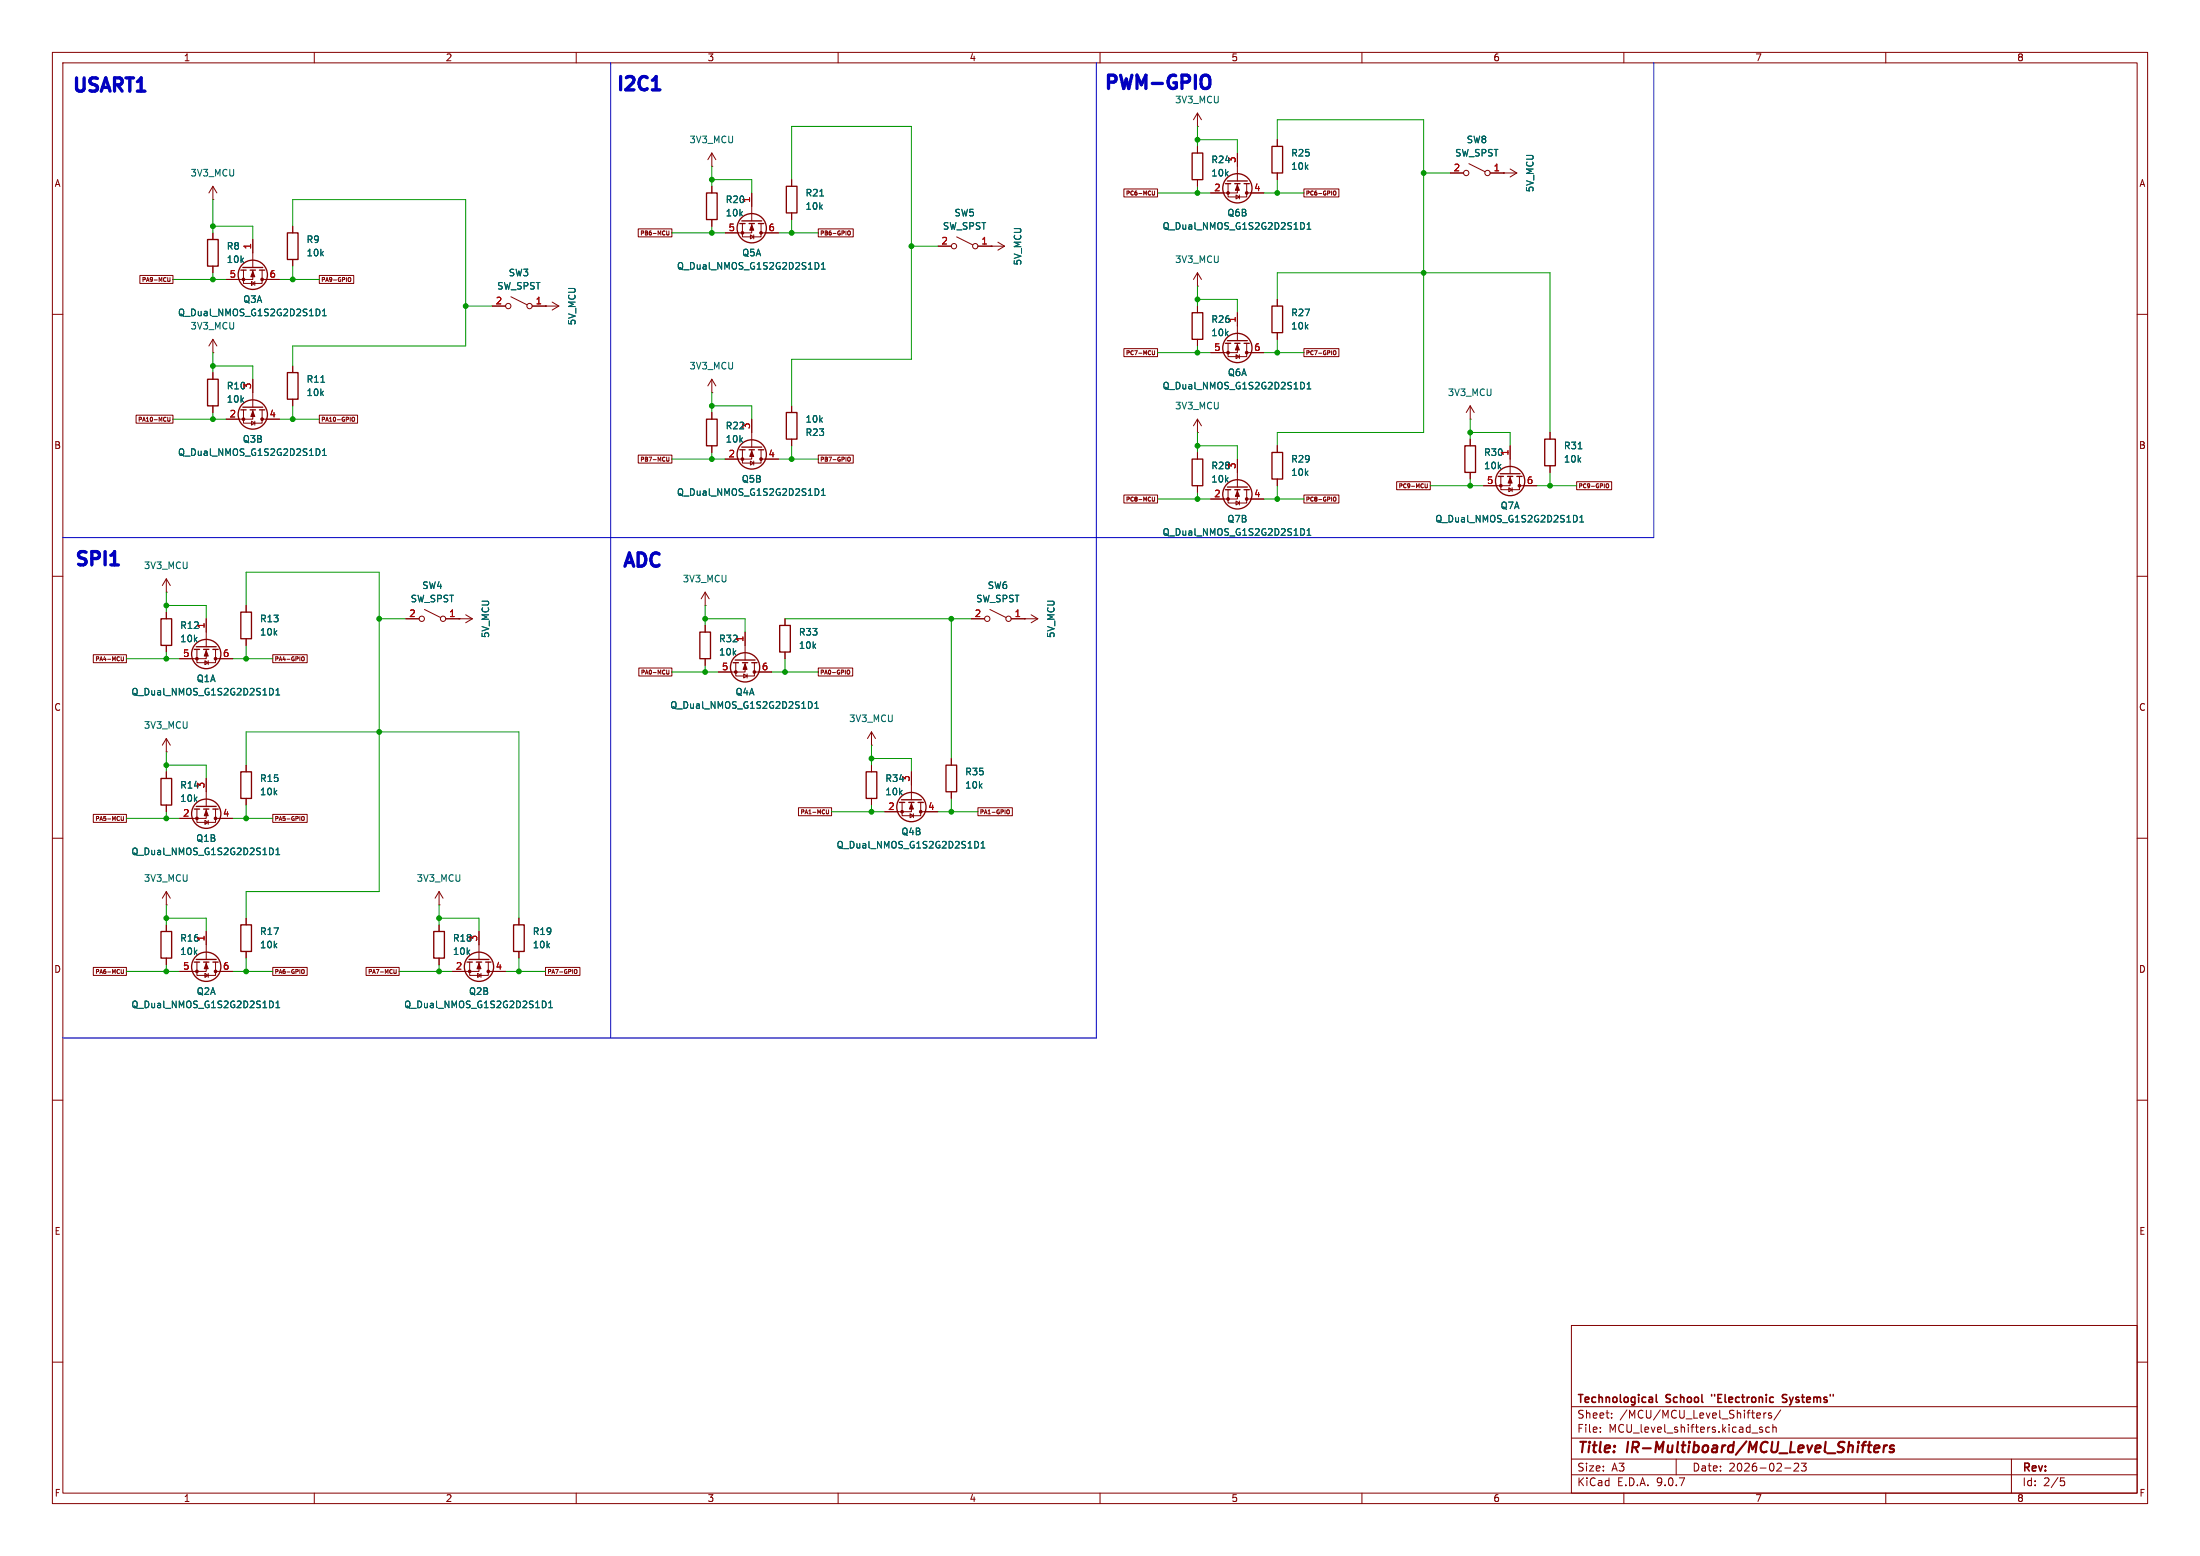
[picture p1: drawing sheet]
<svg xmlns="http://www.w3.org/2000/svg" width="420mm" height="297mm" viewBox="0 0 420 297" stroke-linecap="round" stroke-linejoin="round" font-family="sans-serif">
<g fill="none" stroke="#840000" stroke-width=".19">
<path d="M10 10h400v277h-400zM12 12h396v273h-396zM60 10v2M110 10v2M160 10v2M210 10v2M260 10v2M310 10v2M360 10v2M40.6 38.1h.1M40.6 35.6v2.5M40.6 35.6l-.7 1.2"/>
<path d="M40.6 35.6l.8 1.2M135.9 31.8h.1M135.9 29.2l-.8 1.3M135.9 29.2l.8 1.3M135.9 29.2v2.6M135.9 35.6v1.2M143.5 36.8v5.4M151.1 34.3v1.3M214.6 36.1h6.4v1.5h-6.4zM220 36.5v.6l.1 .1 .3-.1v-.6M228.6 24.1h.1M228.6 21.6v2.5"/>
<path d="M228.6 27.9v1.3M228.6 34.3v1.3M228.6 21.6l-.8 1.3M228.6 21.6l.8 1.3M234.4 35.1v2.5h3.6v-2.5M236 37.2l.6 .4-.6 .4zM236.2 35.1v1.7h-5.1M236.2 29.2v5.3M236.6 37.2v.8M238 36.8h3.3M243.8 26.7v1.2M243.8 33v1.3"/>
<path d="M248.9 36.1h6.7v1.5h-6.7zM254.6 36.6l.3-.1 .1 .2-.1 .5-.3-.1M276.9 33h2.5M280.4 31.2l3.1 1.6M284.5 33h5.1M287 33h.1M288.3 32.3l1.3 .7M289.6 33l-1.3 .8M26.7 52.6h6.3v1.5h-6.3zM32 53v.6l.2 .1 .3-.1v-.6M40.6 44.5v1.2M40.6 50.8v1.3"/>
<path d="M46.5 51.6v2.5h3.5v-2.5M48 53.7l.6 .4-.6 .4zM48.3 51.6v1.7h-5.1M48.3 45.7v5.4M48.6 53.7v.8M50 53.3h3.3M55.9 43.2v1.3M55.9 49.5v1.3M61 52.6h6.5v1.5h-6.5zM66.6 53h.3l.1 .2-.1 .4-.3 .1M94 58.4h2.5M97.5 56.6l3.1 1.6"/>
<path d="M101.6 58.4h5.1M104.1 58.4h.1M105.4 57.7l1.3 .7M106.7 58.4l-1.3 .8M121.8 43.7h6.5v1.5h-6.5zM127.3 44.1v.6l.1 .1 .3-.1v-.6M135.9 41.9v1.3M141.7 42.7v2.5h3.6v-2.5M143.3 44.8l.6 .4-.6 .4zM143.5 42.7v1.8h-5.1M143.9 44.8v.8M145.3 44.5h3.3"/>
<path d="M151.1 40.6v1.3M156.2 43.7h6.7v1.5h-6.7zM161.8 44.3l.2-.2h.2l.1 .2-.1 .5h-.3l-.1-.2M179.1 47h2.5M182.6 45.2l3.1 1.5M186.7 47h5.1M189.2 47h.1M190.5 46.2l1.3 .8M191.8 47l-1.3 .8M228.6 54.6h.1M228.6 52.1v2.5M228.6 58.4v1.3"/>
<path d="M228.6 52.1l-.8 1.2M228.6 52.1l.8 1.2M236.2 59.7v5.3M243.8 57.2v1.2M10 60h2M26 79.2h7v1.6h-7zM32 79.6v.7l.2 .1 .3-.1v-.7M40.6 67.3h.1M40.6 64.8l-.7 1.2M40.6 64.8l.8 1.2M40.6 64.8v2.5M40.6 71.1v1.3"/>
<path d="M40.6 77.5v1.2M46.5 78.2v2.6h3.5v-2.6M48.3 78.2v1.8h-5.1M48.3 72.4v5.3M55.9 69.9v1.2M55.9 76.2v1.3M61 79.2h7.3v1.6h-7.3zM67.3 79.7l.4 .1v.4l-.2 .2-.3-.1zM135.9 74.9h.1M135.9 72.4v2.5M135.9 78.7v1.3M135.9 72.4l-.8 1.3"/>
<path d="M135.9 72.4l.8 1.3M151.1 77.5v1.2M214.6 66.5h6.4v1.6h-6.4zM220 66.9v.7l.1 .1 .3-.1v-.7M228.6 64.8v1.2M234.4 65.5v2.6h3.6v-2.6M236 67.7l.6 .4-.6 .4zM236.2 65.5v1.8h-5.1M236.6 67.7v.8M238 67.3h3.3M243.8 63.5v1.3M248.9 66.5h6.7v1.6h-6.7z"/>
<path d="M254.6 67.1l.3-.2 .1 .3-.1 .5-.3-.1M280.7 77.5l-.8 1.2M280.7 77.5l.7 1.2M280.7 77.5v2.5M408 60h2M48 80.4l.6 .4-.6 .4zM48.6 80.4v.8M50 80h3.3M121.8 86.9h6.5v1.5h-6.5zM127.3 87.3v.6l.1 .1 .3-.1v-.6M135.9 85.1v1.3M141.7 85.9v2.5h3.6v-2.5"/>
<path d="M143.3 88l.6 .4-.6 .4zM143.5 85.9v1.7h-5.1M143.5 80v5.3M143.9 88v.8M145.3 87.6h3.3M151.1 83.8v1.3M156.2 86.9h6.7v1.5h-6.7zM161.8 87.5l.2-.2h.2l.1 .2-.1 .5h-.3l-.1-.2M214.6 94.5h6.4v1.5h-6.4zM220 94.9v.6l.1 .1 .3-.1v-.6M228.6 82.6h.1M228.6 80v2.6"/>
<path d="M228.6 86.4v1.2M228.6 92.7v1.3M228.6 80l-.8 1.3M228.6 80l.8 1.3M234.4 93.5v2.5h3.6v-2.5M236 95.6l.6 .4-.6 .4zM236.2 93.5v1.8h-5.1M236.2 87.6v5.4M236.6 95.6v.8M238 95.3h3.3M243.8 85.1v1.3M243.8 91.4v1.3"/>
<path d="M248.9 94.5h6.7v1.5h-6.7zM254.6 95l.3-.1 .1 .2-.1 .5-.3-.1M266.6 91.9h6.4v1.6h-6.4zM272 92.3v.7l.2 .1 .3-.1v-.7M280.7 80h.1M280.7 83.8v1.3M280.7 90.2v1.2M286.5 90.9v2.6h3.6v-2.6M288 93.1l.7 .4-.7 .4zM288.3 90.9v1.8h-5.1M288.3 85.1v5.3M288.7 93.1v.8"/>
<path d="M290.1 92.7h3.3M295.9 82.6v1.2M295.9 88.9v1.3M301 91.9h6.7v1.6h-6.7zM306.6 92.5l.3-.2 .2 .3-.1 .5-.4-.1M10 110h2M31.7 113h.1M31.7 110.5v2.5M31.7 116.8v1.3M31.7 110.5l-.7 1.3M31.7 110.5l.8 1.3M39.4 118.1v5.3"/>
<path d="M47 115.6v1.2M77.5 118.1h2.5M81 116.3l3.1 1.6M85.1 118.1h5.1M87.6 118.1h.1M88.9 117.3l1.3 .8M90.2 118.1l-1.3 .8M134.6 115.6h.1M134.6 113v2.6M134.6 119.4v1.3M134.6 113l-.7 1.3M134.6 113l.8 1.3"/>
<path d="M149.9 118.1v1.3M185.4 118.1h2.6M189 116.3l3 1.6M193 118.1h5.1M195.6 118.1h.1M196.8 117.3l1.3 .8M198.1 118.1l-1.3 .8M408 110h2M17.8 125h6.3v1.5h-6.3zM23.1 125.4v.6l.2 .1 .3-.1v-.6M31.7 123.2v1.3M37.6 124v2.5h3.5v-2.5"/>
<path d="M39.1 126.1l.7 .4-.7 .4zM39.4 124v1.7h-5.1M39.8 126.1v.8M41.1 125.7h3.3M47 121.9v1.3M52.1 125h6.5v1.5h-6.5zM57.7 125.4h.3l.1 .2-.1 .4-.3 .1M122 127.5h6.3v1.5h-6.3zM127.3 127.9v.6l.1 .2 .3-.2v-.6M134.6 125.7v1.3M140.5 126.5v2.5h3.5v-2.5M142 128.7l.6 .3-.6 .4z"/>
<path d="M142.2 126.5v1.8h-5M142.2 120.7v5.3M142.6 128.7v.7M144 128.3h3.3M149.9 124.5v1.2M156.2 127.5h6.6v1.5h-6.6zM161.8 127.9h.3l.1 .3v.4h-.4M166.4 139.7v2.5M166.4 139.7l-.8 1.3M166.4 139.7l.7 1.3M10 160h2M17.8 155.4h6.3v1.6h-6.3z"/>
<path d="M23.1 155.8v.7l.2 .1 .3-.1v-.7M31.7 143.5h.1M31.7 141v2.5M31.7 147.3v1.3M31.7 153.7v1.2M31.7 141l-.7 1.2M31.7 141l.8 1.2M37.6 154.4v2.6h3.5v-2.6M39.1 156.6l.7 .4-.7 .4zM39.4 154.4v1.8h-5.1M39.4 148.6v5.3M39.8 156.6v.8"/>
<path d="M41.1 156.2h3.3M47 146.1v1.2M47 152.4v1.3M52.1 155.4h6.5v1.6h-6.5zM57.7 155.9h.3l.1 .2-.1 .4-.3 .1M152.4 154.2h6.3v1.5h-6.3zM157.7 154.6v.6l.2 .1 .3-.1v-.6M166.4 142.2h.1M166.4 146.1v1.2M166.4 152.4v1.3M172.2 153.2v2.5h3.6v-2.5M173.7 155.3l.7 .4-.7 .4z"/>
<path d="M174 153.2v1.7h-5.1M174 147.3v5.4M174.4 155.3v.8M175.8 154.9h3.3M181.6 144.8v1.3M181.6 151.1v1.3M186.7 154.2h6.6v1.5h-6.6zM192.3 154.6h.3l.1 .2v.4l-.4 .1M408 160h2M31.7 172.7h.1M31.7 170.2v2.5M31.7 176.5v1.3"/>
<path d="M31.7 170.2l-.7 1.3M31.7 170.2l.8 1.3M39.4 177.8v5.3M47 175.3v1.2M83.8 172.7h.1M83.8 170.2v2.5M83.8 176.5v1.3M83.8 170.2l-.7 1.3M83.8 170.2l.8 1.3M91.4 177.8v5.3M99.1 175.3v1.2M17.8 184.7h6.3v1.5h-6.3z"/>
<path d="M23.1 185.1v.6l.2 .1 .3-.1v-.6M31.7 182.9v1.3M37.6 183.6v2.6h3.5v-2.6M39.1 185.8l.7 .4-.7 .4zM39.4 183.6v1.8h-5.1M39.8 185.8v.8M41.1 185.4h3.3M47 181.6v1.3M52.1 184.7h6.5v1.5h-6.5zM57.7 185.1h.3l.1 .2-.1 .4-.3 .1M69.9 184.7h6.3v1.5h-6.3zM75.2 185.1v.6l.1 .1 .3-.1v-.6"/>
<path d="M83.8 182.9v1.3M89.7 183.6v2.6h3.5v-2.6M91.2 185.8l.6 .4-.6 .4zM91.4 183.6v1.8h-5M91.8 185.8v.8M93.2 185.4h3.3M99.1 181.6v1.3M104.1 184.7h6.6v1.5h-6.6zM109.8 185.1h.2l.2 .2-.1 .4-.3 .1M10 210h2M408 210h2M300 253h108v32h-108z"/>
<path d="M10 260h2M300 278.5h108M300 274.5h108M300 268.5h108M305.5 273.2v.2M305.5 272.5v.1M307.7 270.5v.2M307.7 269.8v.1M320 278.5v3M335.6 269.7l.4 .1 .1 .2-.7 .2M336 270.6l-.4 .1M336.4 272.5l-.3-.1-.2 .2v.2l.5 .2v.3h-.5"/>
<path d="M336.7 269.7v1M337.2 269.7l-.3 .1-.2 .2M337.8 272.5l-.4-.1-.3 .3 .1 .6h.6M338.2 269.8l-.4-.1-.2 .2 .1 .2 .5 .2v.3h-.6M338.4 272.5l.3-.1 .3 .1 .1 .9M338.4 271.9v1.5M339.9 269.1l-1.2 1.9M342.5 279.4l.6-.1 .2 .1 .1 .3-1 1.1h1M343.9 279.3h.9l-.5 .6 .4 .1v.6l-.2 .2-.6-.2M384 278.5v6.5M408 260h2M60 285v2"/>
<path d="M110 285v2M160 285v2M210 285v2M260 285v2M300 281.5h108M310 285v2M340.7 280.2h1.2M360 285v2M393.4 282.1h.7M393.5 282.7h.4l.3 .2-.2 .6-.5 .1"/>
<circle cx="279.9" cy="33" r=".51"/>
<circle cx="284" cy="33" r=".51"/>
<circle cx="97" cy="58.4" r=".51"/>
<circle cx="101.1" cy="58.4" r=".51"/>
<circle cx="182.1" cy="47" r=".51"/>
<circle cx="186.2" cy="47" r=".51"/>
<circle cx="80.5" cy="118.1" r=".51"/>
<circle cx="84.6" cy="118.1" r=".51"/>
<circle cx="188.5" cy="118.1" r=".51"/>
<circle cx="192.5" cy="118.1" r=".51"/>
</g>
<path d="M357.8 276.5l1-.2-.1-.3h-.7l-.2 .9 .2 .3 .6-.1M359.7 275.9l-.2 1.3M360.3 275.9l-.4 .1-.3 .3M361.6 276a.49 .49 0 0 0-.8 .3l.1 .1 .6 .2 .1 .3-.4 .3-.5-.1" fill="none" stroke="#840000" stroke-width=".4"/>
<path d="M316.2 266.2v1.3l.2 .2M326.8 266.2v.3M340.3 267.6h.7M341.1 266.3l-.6-.1-.2 .3 .1 .3 .6 .2" fill="none" stroke="#840000" stroke-width=".3"/>
<g fill="none" stroke="#840000" stroke-width=".25">
<path d="M134.9 36.8h2v5.1h-2zM150.1 35.6h2v5h-2zM227.6 29.2h2v5.1h-2zM233.9 35.1h1M234.3 34.5h3.8M235.7 35.1h1M237.5 35.1h1M242.8 27.9h2.1v5.1h-2.1zM39.6 45.7h2.1v5.1h-2.1zM46 51.6h1M46.4 51.1h3.8M47.8 51.6h1"/>
<path d="M49.5 51.6h1M54.9 44.5h2v5h-2zM141.2 42.7h1M141.6 42.2h3.8M143 42.7h1M144.8 42.7h1M227.6 59.7h2v5.1h-2zM242.8 58.4h2.1v5.1h-2.1zM39.6 72.4h2.1v5.1h-2.1zM46 78.2h1M46.4 77.7h3.8M47.8 78.2h1"/>
<path d="M49.5 78.2h1M54.9 71.1h2v5.1h-2zM150.1 78.7h2v5.1h-2zM233.9 65.5h1M234.3 65h3.8M235.7 65.5h1M237.5 65.5h1M134.9 80h2v5.1h-2zM141.2 85.9h1M141.6 85.3h3.8M143 85.9h1M144.8 85.9h1"/>
<path d="M227.6 87.6h2v5.1h-2zM233.9 93.5h1M234.3 93h3.8M235.7 93.5h1M237.5 93.5h1M242.8 86.4h2.1v5h-2.1zM279.7 85.1h2v5.1h-2zM286 90.9h1M286.4 90.4h3.8M287.8 90.9h1M289.6 90.9h1M294.9 83.8h2v5.1h-2z"/>
<path d="M30.7 118.1h2.1v5.1h-2.1zM46 116.8h2v5.1h-2zM148.8 119.4h2.1v5.1h-2.1zM37.1 124h1M37.5 123.4h3.8M38.9 124h1M40.6 124h1.1M133.6 120.7h2v5h-2zM140 126.5h1M140.3 126h3.8M141.7 126.5h1M143.5 126.5h1"/>
<path d="M30.7 148.6h2.1v5.1h-2.1zM37.1 154.4h1M37.5 153.9h3.8M38.9 154.4h1M40.6 154.4h1.1M46 147.3h2v5.1h-2zM165.4 147.3h2v5.1h-2zM171.7 153.2h1M172.1 152.7h3.8M173.5 153.2h1M175.3 153.2h1M180.6 146.1h2v5h-2z"/>
<path d="M30.7 177.8h2.1v5.1h-2.1zM46 176.5h2v5.1h-2zM82.8 177.8h2v5.1h-2zM98 176.5h2.1v5.1h-2.1zM37.1 183.6h1M37.5 183.1h3.8M38.9 183.6h1M40.6 183.6h1.1M89.2 183.6h1M89.5 183.1h3.8M90.9 183.6h1M92.7 183.6h1"/>
<circle cx="236.2" cy="35.9" r="2.79"/>
<circle cx="48.3" cy="52.5" r="2.79"/>
<circle cx="143.5" cy="43.6" r="2.79"/>
<circle cx="48.3" cy="79.1" r="2.79"/>
<circle cx="236.2" cy="66.4" r="2.79"/>
<circle cx="143.5" cy="86.7" r="2.79"/>
<circle cx="236.2" cy="94.4" r="2.79"/>
<circle cx="288.3" cy="91.8" r="2.79"/>
<circle cx="39.4" cy="124.8" r="2.79"/>
<circle cx="142.2" cy="127.4" r="2.79"/>
<circle cx="39.4" cy="155.3" r="2.79"/>
<circle cx="174" cy="154.1" r="2.79"/>
<circle cx="39.4" cy="184.5" r="2.79"/>
<circle cx="91.4" cy="184.5" r="2.79"/>
</g>
<g fill="none" stroke="#006464" stroke-width=".19">
<path d="M156.5 37.4h.7M61 59.2l.1 .3-.1 .6M61.6 59.4l.3-.4v1.3M156.2 50.3l.1 .4-.1 .5M156.8 51.4h.7M156.8 50.5l.4-.4v1.3M248.9 42.7l.1 .3-.1 .6M249.5 43.8h.8M249.5 42.9l.4-.4v1.3M61.3 73h.7M61.6 60.3h.7M248.9 73.2l.1 .3-.1 .6"/>
<path d="M249.5 73.3l.4-.3v1.2M249.5 74.2h.8M61 85.9l.1 .3-.1 .6M61.6 86l.3-.3v1.2M61.6 86.9h.7M156.2 93.5l.1 .3-.1 .6M156.8 93.7l.4-.4v1.3M156.8 94.6h.7M301 98.6l.1 .3-.1 .6M301.3 85.7h.7M301.6 99.6h.7M301.6 98.7l.4-.3v1.2"/>
<path d="M248.9 101.1l.1 .4-.1 .5M249.5 101.3l.4-.4v1.3M249.5 102.2h.8M52.1 131.6l.1 .3-.1 .6M52.7 131.8l.3-.4v1.3M52.7 132.7h.7M154.9 134.1l.2 .4-.2 .5M155.5 135.2h.8M155.5 134.3l.4-.4v1.3M52.1 162.1l.1 .3-.1 .6M52.7 162.2l.3-.3v1.2M52.7 163.1h.7"/>
<path d="M186.7 160.8l.1 .3-.1 .6M187.3 161.9h.7M187.3 161l.4-.4v1.3M52.1 191.3l.1 .3-.1 .6M52.7 192.3h.7M52.7 191.4l.3-.3v1.2M104.1 191.3l.2 .3-.2 .6M104.7 192.3h.8M104.7 191.4l.4-.3v1.2"/>
</g>
<g fill="#840000" stroke="#840000" stroke-width=".19">
<path d="M143.5 42.9l.4 1h-.8z"/>
<path d="M48.3 51.8l.3 1h-.7z"/>
<path d="M288.3 91.2l.4 1h-.8z"/>
<path d="M48.3 78.5l.3 1h-.7z"/>
<path d="M236.2 35.3l.4 1h-.8z"/>
<path d="M91.4 183.9l.4 1h-.7z"/>
<path d="M39.4 183.9l.4 1h-.8z"/>
<path d="M236.2 65.8l.4 1h-.8z"/>
<path d="M39.4 124.2l.4 1h-.8z"/>
<path d="M39.4 154.7l.4 1h-.8z"/>
<path d="M236.2 93.7l.4 1h-.8z"/>
<path d="M142.2 126.7l.4 1.1h-.7z"/>
<path d="M174 153.4l.4 1h-.8z"/>
<path d="M143.5 86.1l.4 1h-.8z"/>
<circle cx="145.3" cy="44.4" r=".25"/>
<circle cx="141.7" cy="44.4" r=".25"/>
<circle cx="50" cy="53.3" r=".25"/>
<circle cx="46.5" cy="53.3" r=".25"/>
<circle cx="290.1" cy="92.7" r=".25"/>
<circle cx="286.5" cy="92.7" r=".25"/>
<circle cx="50" cy="80" r=".25"/>
<circle cx="46.5" cy="80" r=".25"/>
<circle cx="238" cy="36.8" r=".25"/>
<circle cx="234.4" cy="36.8" r=".25"/>
<circle cx="93.2" cy="185.4" r=".25"/>
<circle cx="89.7" cy="185.4" r=".25"/>
<circle cx="41.1" cy="185.4" r=".25"/>
<circle cx="37.6" cy="185.4" r=".25"/>
<circle cx="238" cy="67.3" r=".25"/>
<circle cx="234.4" cy="67.3" r=".25"/>
<circle cx="41.1" cy="125.7" r=".25"/>
<circle cx="37.6" cy="125.7" r=".25"/>
<circle cx="41.1" cy="156.2" r=".25"/>
<circle cx="37.6" cy="156.2" r=".25"/>
<circle cx="238" cy="95.2" r=".25"/>
<circle cx="234.4" cy="95.2" r=".25"/>
<circle cx="144" cy="128.3" r=".25"/>
<circle cx="140.5" cy="128.3" r=".25"/>
<circle cx="175.8" cy="154.9" r=".25"/>
<circle cx="172.2" cy="154.9" r=".25"/>
<circle cx="145.3" cy="87.6" r=".25"/>
<circle cx="141.7" cy="87.6" r=".25"/>
</g>
<path d="M116.6 11.9v186.2M209.3 11.9v186.2h-197.4M315.7 11.9v90.7h-303.8" fill="none" stroke="#0000c2" stroke-width=".19"/>
<g fill="none" stroke="#009600" stroke-width=".19">
<path d="M40.6 38.1v6.4M135.9 31.8v3.8M135.9 34.3h7.6v2.5M151.1 34.3v-10.2h22.9v44.5h-22.9v8.9M221 36.8h10.1M228.6 24.1v3.8M228.6 35.6v1.2M228.6 26.7h7.6v2.5M241.3 36.8h7.6M243.8 26.7v-3.8h28v59.7h-28v2.5M243.8 34.3v2.5M271.8 33h5.1"/>
<path d="M33 53.3h10.2M40.6 52.1v1.2M40.6 43.2h7.7v2.5M53.3 53.3h7.7M55.9 43.2v-5.1h33v27.9h-33v3.9M55.9 50.8v2.5M88.9 58.4h5.1M128.3 44.5h10.1M135.9 43.2v1.3M148.6 44.5h7.6M151.1 41.9v2.6M174 47h5.1"/>
<path d="M228.6 54.6v3.8M228.6 57.2h7.6v2.5M243.8 57.2v-5.1h52.1v30.5M40.6 67.3v3.8M40.6 78.7v1.3M40.6 69.9h7.7v2.5M55.9 77.5v2.5M135.9 74.9v3.8M135.9 77.5h7.6v2.5M221 67.3h10.1M228.6 66v1.3M241.3 67.3h7.6"/>
<path d="M243.8 64.8v2.5M33 80h10.2M53.3 80h7.7M128.3 87.6h10.1M135.9 86.4v1.2M148.6 87.6h7.6M151.1 85.1v2.5M221 95.3h10.1M228.6 82.6v3.8M228.6 94v1.3M228.6 85.1h7.6v2.5M241.3 95.3h7.6"/>
<path d="M243.8 92.7v2.6M273 92.7h10.2M280.7 82.6h7.6v2.5M280.7 80v3.8M280.7 91.4v1.3M293.4 92.7h7.6M295.9 90.2v2.5M31.7 113v3.8M31.7 115.6h7.7v2.5M47 115.6v-6.4h25.4v61h-25.4v5.1M72.4 118.1h5.1M134.6 118.1h7.6v2.6"/>
<path d="M134.6 115.6v3.8M149.9 118.1h35.5M181.6 118.1v26.7M24.1 125.7h10.2M31.7 124.5v1.2M44.4 125.7h7.7M47 123.2v2.5M128.3 128.3h8.9M134.6 127v1.3M147.3 128.3h8.9M149.9 125.7v2.6M24.1 156.2h10.2"/>
<path d="M31.7 143.5v3.8M31.7 154.9v1.3M31.7 146.1h7.7v2.5M44.4 156.2h7.7M47 146.1v-6.4h52.1v35.6M47 153.7v2.5M158.7 154.9h10.2M166.4 144.8h7.6v2.5M166.4 142.2v3.9M166.4 153.7v1.2M179.1 154.9h7.6M181.6 152.4v2.5"/>
<path d="M31.7 172.7v3.8M31.7 175.3h7.7v2.5M83.8 175.3h7.6v2.5M83.8 172.7v3.8M24.1 185.4h10.2M31.7 184.2v1.2M44.4 185.4h7.7M47 182.9v2.5M76.2 185.4h10.2M83.8 184.2v1.2M96.5 185.4h7.6M99.1 182.9v2.5"/>
</g>
<path d="M124.5 17.1h1.5M229.9 14.4a.85 .85 0 0 1 1.1 .8v.8a.85 .85 0 0 1-1.1 .9M21.2 107.8h1.4" fill="none" stroke="#0000c2" stroke-width=".63"/>
<g fill="#009600" stroke="#009600" stroke-width=".19">
<circle cx="40.6" cy="43.2" r=".46"/>
<circle cx="88.9" cy="58.4" r=".46"/>
<circle cx="40.6" cy="69.9" r=".46"/>
<circle cx="55.9" cy="53.3" r=".46"/>
<circle cx="40.6" cy="53.3" r=".46"/>
<circle cx="31.7" cy="185.4" r=".46"/>
<circle cx="31.7" cy="156.2" r=".46"/>
<circle cx="47" cy="156.2" r=".46"/>
<circle cx="47" cy="185.4" r=".46"/>
<circle cx="31.7" cy="175.3" r=".46"/>
<circle cx="72.4" cy="139.7" r=".46"/>
<circle cx="83.8" cy="175.3" r=".46"/>
<circle cx="31.7" cy="125.7" r=".46"/>
<circle cx="31.7" cy="146.1" r=".46"/>
<circle cx="83.8" cy="185.4" r=".46"/>
<circle cx="99.1" cy="185.4" r=".46"/>
<circle cx="31.7" cy="115.6" r=".46"/>
<circle cx="47" cy="125.7" r=".46"/>
<circle cx="72.4" cy="118.1" r=".46"/>
<circle cx="40.6" cy="80" r=".46"/>
<circle cx="55.9" cy="80" r=".46"/>
<circle cx="228.6" cy="85.1" r=".46"/>
<circle cx="228.6" cy="67.3" r=".46"/>
<circle cx="228.6" cy="57.2" r=".46"/>
<circle cx="243.8" cy="95.3" r=".46"/>
<circle cx="228.6" cy="95.3" r=".46"/>
<circle cx="134.6" cy="128.3" r=".46"/>
<circle cx="149.9" cy="128.3" r=".46"/>
<circle cx="181.6" cy="118.1" r=".46"/>
<circle cx="181.6" cy="154.9" r=".46"/>
<circle cx="166.4" cy="154.9" r=".46"/>
<circle cx="134.6" cy="118.1" r=".46"/>
<circle cx="166.4" cy="144.8" r=".46"/>
<circle cx="135.9" cy="87.6" r=".46"/>
<circle cx="135.9" cy="77.5" r=".46"/>
<circle cx="151.1" cy="87.6" r=".46"/>
<circle cx="135.9" cy="34.3" r=".46"/>
<circle cx="151.1" cy="44.5" r=".46"/>
<circle cx="135.9" cy="44.5" r=".46"/>
<circle cx="174" cy="47" r=".46"/>
<circle cx="271.8" cy="52.1" r=".46"/>
<circle cx="271.8" cy="33" r=".46"/>
<circle cx="228.6" cy="36.8" r=".46"/>
<circle cx="243.8" cy="67.3" r=".46"/>
<circle cx="243.8" cy="36.8" r=".46"/>
<circle cx="228.6" cy="26.7" r=".46"/>
<circle cx="280.7" cy="92.7" r=".46"/>
<circle cx="280.7" cy="82.6" r=".46"/>
<circle cx="295.9" cy="92.7" r=".46"/>
</g>
<g font-size="3.5" fill="#0000c2">
<text x="210.3" y="18">PWM-GPIO</text>
<text x="13.3" y="18.5">USART1</text>
<text x="117.2" y="18.2">I2C1</text>
<text x="13.8" y="108.9">SPI1</text>
<text x="118.4" y="109.2">ADC</text>
</g>
<g font-size="2.8" fill="#840000">
<text x="301" y="277.9">Title:</text>
<text x="310.6" y="277.9">IR-Multiboard/MCU_Level_Shifters</text>
</g>
<g font-size="2.1" fill="#840000">
<text x="301" y="268.2">Technological</text>
<text x="318.2" y="268.2">School</text>
<text x="327.5" y="268.2">&quot;Electronic</text>
<text x="341.6" y="268.2">Systems&quot;</text>
<text x="301" y="273.7">File:</text>
<text x="301" y="271">Sheet:</text>
<text x="307.1" y="273.7">MCU_level_shifters.kicad_sch</text>
<text x="309.2" y="271">/MCU/MCU_Level_Shifters/</text>
<text x="301" y="281.1">Size:</text>
<text x="307.6" y="281.1">A3</text>
<text x="323" y="281.1">Date:</text>
<text x="330" y="281.1">2026-02-23</text>
<text x="386" y="281.3">Rev:</text>
<text x="301" y="283.9">KiCad</text>
<text x="308.7" y="283.9">E.D.A.</text>
<text x="316.3" y="283.9">9.0.7</text>
<text x="386" y="283.9">Id:</text>
<text x="390.1" y="283.9">2/5</text>
</g>
<g font-size="1.8" fill="#840000">
<text x="35" y="11.9">1</text>
<text x="85" y="11.9">2</text>
<text x="135" y="11.9">3</text>
<text x="185" y="11.9">4</text>
<text x="235" y="11.9">5</text>
<text x="285" y="11.9">6</text>
<text x="335" y="11.9">7</text>
<text x="385" y="11.9">8</text>
<text x="10.3" y="35.9">A</text>
<text x="408.3" y="35.9">A</text>
<text x="10.3" y="85.9">B</text>
<text x="408.2" y="85.9">B</text>
<text x="10.3" y="135.9">C</text>
<text x="408.2" y="135.9">C</text>
<text x="10.3" y="185.9">D</text>
<text x="408.2" y="185.9">D</text>
<text x="10.3" y="235.9">E</text>
<text x="408.3" y="235.9">E</text>
<text x="10.3" y="285.9">F</text>
<text x="35" y="286.9">1</text>
<text x="85" y="286.9">2</text>
<text x="135" y="286.9">3</text>
<text x="185" y="286.9">4</text>
<text x="235" y="286.9">5</text>
<text x="285" y="286.9">6</text>
<text x="335" y="286.9">7</text>
<text x="385" y="286.9">8</text>
<text x="408.3" y="285.9">F</text>
</g>
<g font-size="1.8" fill="#006464">
<text x="224.2" y="19.9">3V3_MCU</text>
<text x="131.5" y="27.5">3V3_MCU</text>
<text x="279.9" y="27.5">SW8</text>
<text x="36.3" y="33.9">3V3_MCU</text>
<text x="231.1" y="33.9">10k</text>
<text x="231.1" y="31.3">R24</text>
<text x="236" y="31.2" transform="rotate(-90 236 31.2)">3</text>
<text x="246.4" y="32.6">10k</text>
<text x="246.4" y="30.1">R25</text>
<text x="277.7" y="30.1">SW_SPST</text>
<text x="138.4" y="41.5">10k</text>
<text x="138.4" y="39">R20</text>
<text x="143.3" y="38.8" transform="rotate(-90 143.3 38.8)">1</text>
<text x="153.7" y="40.2">10k</text>
<text x="153.7" y="37.7">R21</text>
<text x="182.1" y="41.5">SW5</text>
<text x="234.2" y="41.5">Q6B</text>
<text x="293" y="36.8" transform="rotate(-90 293 36.8)">5V_MCU</text>
<text x="43.2" y="47.9">R8</text>
<text x="58.4" y="46.6">R9</text>
<text x="179.9" y="44">SW_SPST</text>
<text x="221.8" y="44">Q_Dual_NMOS_G1S2G2D2S1D1</text>
<text x="43.2" y="50.4">10k</text>
<text x="58.4" y="49.1">10k</text>
<text x="97" y="52.9">SW3</text>
<text x="129.1" y="51.7">Q_Dual_NMOS_G1S2G2D2S1D1</text>
<text x="141.6" y="49.1">Q5A</text>
<text x="195.2" y="50.8" transform="rotate(-90 195.2 50.8)">5V_MCU</text>
<text x="224.2" y="50.4">3V3_MCU</text>
<text x="46.3" y="58">Q3A</text>
<text x="94.8" y="55.5">SW_SPST</text>
<text x="33.9" y="60.6">Q_Dual_NMOS_G1S2G2D2S1D1</text>
<text x="36.3" y="63.1">3V3_MCU</text>
<text x="110.1" y="62.2" transform="rotate(-90 110.1 62.2)">5V_MCU</text>
<text x="231.1" y="64.4">10k</text>
<text x="231.1" y="61.8">R26</text>
<text x="236" y="61.7" transform="rotate(-90 236 61.7)">1</text>
<text x="246.4" y="63.1">10k</text>
<text x="246.4" y="60.6">R27</text>
<text x="131.5" y="70.7">3V3_MCU</text>
<text x="234.3" y="72">Q6A</text>
<text x="43.2" y="77.1">10k</text>
<text x="43.2" y="74.5">R10</text>
<text x="58.4" y="75.8">10k</text>
<text x="58.4" y="73.3">R11</text>
<text x="221.8" y="74.5">Q_Dual_NMOS_G1S2G2D2S1D1</text>
<text x="276.3" y="75.8">3V3_MCU</text>
<text x="138.4" y="82.1">R22</text>
<text x="143.3" y="82" transform="rotate(-90 143.3 82)">3</text>
<text x="153.7" y="80.9">10k</text>
<text x="153.7" y="83.4">R23</text>
<text x="224.2" y="78.3">3V3_MCU</text>
<text x="33.9" y="87.2">Q_Dual_NMOS_G1S2G2D2S1D1</text>
<text x="46.3" y="84.7">Q3B</text>
<text x="138.4" y="84.7">10k</text>
<text x="231.1" y="89.8">R28</text>
<text x="246.4" y="88.5">R29</text>
<text x="283.2" y="89.8">10k</text>
<text x="283.2" y="87.2">R30</text>
<text x="298.5" y="88.5">10k</text>
<text x="298.5" y="86">R31</text>
<text x="129.1" y="94.8">Q_Dual_NMOS_G1S2G2D2S1D1</text>
<text x="141.5" y="92.3">Q5B</text>
<text x="231.1" y="92.3">10k</text>
<text x="246.4" y="91">10k</text>
<text x="234.2" y="99.9">Q7B</text>
<text x="273.9" y="99.9">Q_Dual_NMOS_G1S2G2D2S1D1</text>
<text x="286.4" y="97.4">Q7A</text>
<text x="221.8" y="102.5">Q_Dual_NMOS_G1S2G2D2S1D1</text>
<text x="27.4" y="108.8">3V3_MCU</text>
<text x="80.5" y="112.6">SW4</text>
<text x="130.3" y="111.4">3V3_MCU</text>
<text x="188.5" y="112.6">SW6</text>
<text x="49.5" y="119">R13</text>
<text x="78.3" y="115.2">SW_SPST</text>
<text x="186.3" y="115.2">SW_SPST</text>
<text x="34.3" y="122.8">10k</text>
<text x="34.3" y="120.2">R12</text>
<text x="49.5" y="121.5">10k</text>
<text x="93.6" y="121.9" transform="rotate(-90 93.6 121.9)">5V_MCU</text>
<text x="137.2" y="125.3">10k</text>
<text x="137.2" y="122.8">R32</text>
<text x="152.4" y="124.1">10k</text>
<text x="152.4" y="121.5">R33</text>
<text x="201.5" y="121.9" transform="rotate(-90 201.5 121.9)">5V_MCU</text>
<text x="37.5" y="130.4">Q1A</text>
<text x="25" y="132.9">Q_Dual_NMOS_G1S2G2D2S1D1</text>
<text x="127.9" y="135.5">Q_Dual_NMOS_G1S2G2D2S1D1</text>
<text x="140.3" y="132.9">Q4A</text>
<text x="27.4" y="139.3">3V3_MCU</text>
<text x="162" y="138">3V3_MCU</text>
<text x="49.5" y="149.5">R15</text>
<text x="168.9" y="149.5">R34</text>
<text x="173.7" y="149.3" transform="rotate(-90 173.7 149.3)">3</text>
<text x="184.2" y="148.2">R35</text>
<text x="34.3" y="153.3">10k</text>
<text x="34.3" y="150.7">R14</text>
<text x="49.5" y="152">10k</text>
<text x="168.9" y="152">10k</text>
<text x="184.2" y="150.7">10k</text>
<text x="37.4" y="160.9">Q1B</text>
<text x="172" y="159.6">Q4B</text>
<text x="25" y="163.4">Q_Dual_NMOS_G1S2G2D2S1D1</text>
<text x="159.6" y="162.2">Q_Dual_NMOS_G1S2G2D2S1D1</text>
<text x="27.4" y="168.5">3V3_MCU</text>
<text x="79.5" y="168.5">3V3_MCU</text>
<text x="34.3" y="179.9">R16</text>
<text x="49.5" y="178.7">R17</text>
<text x="86.4" y="179.9">R18</text>
<text x="101.6" y="178.7">R19</text>
<text x="34.3" y="182.5">10k</text>
<text x="49.5" y="181.2">10k</text>
<text x="86.4" y="182.5">10k</text>
<text x="101.6" y="181.2">10k</text>
<text x="37.5" y="190.1">Q2A</text>
<text x="89.4" y="190.1">Q2B</text>
<text x="25" y="192.6">Q_Dual_NMOS_G1S2G2D2S1D1</text>
<text x="77.1" y="192.6">Q_Dual_NMOS_G1S2G2D2S1D1</text>
</g>
<g font-size="1.8" fill="#a90000">
<text x="277.4" y="32.8">2</text>
<text x="285" y="32.8">1</text>
<text x="231.7" y="36.6">2</text>
<text x="239.3" y="36.6">4</text>
<text x="48" y="47.7" transform="rotate(-90 48 47.7)">1</text>
<text x="139" y="44.2">5</text>
<text x="146.6" y="44.2">6</text>
<text x="179.6" y="46.7">2</text>
<text x="187.3" y="46.7">1</text>
<text x="43.7" y="53.1">5</text>
<text x="51.4" y="53.1">6</text>
<text x="94.5" y="58.2">2</text>
<text x="102.2" y="58.2">1</text>
<text x="231.7" y="67.1">5</text>
<text x="239.3" y="67.1">6</text>
<text x="48" y="74.4" transform="rotate(-90 48 74.4)">3</text>
<text x="43.7" y="79.8">2</text>
<text x="51.4" y="79.8">4</text>
<text x="139" y="87.4">2</text>
<text x="146.6" y="87.4">4</text>
<text x="236" y="89.6" transform="rotate(-90 236 89.6)">3</text>
<text x="288" y="87.1" transform="rotate(-90 288 87.1)">1</text>
<text x="231.7" y="95">2</text>
<text x="239.3" y="95">4</text>
<text x="283.8" y="92.5">5</text>
<text x="291.4" y="92.5">6</text>
<text x="78" y="117.9">2</text>
<text x="85.7" y="117.9">1</text>
<text x="186" y="117.9">2</text>
<text x="193.6" y="117.9">1</text>
<text x="34.9" y="125.5">5</text>
<text x="39.1" y="120.1" transform="rotate(-90 39.1 120.1)">1</text>
<text x="42.5" y="125.5">6</text>
<text x="142" y="122.6" transform="rotate(-90 142 122.6)">1</text>
<text x="137.7" y="128">5</text>
<text x="145.3" y="128">6</text>
<text x="34.9" y="156">2</text>
<text x="39.1" y="150.6" transform="rotate(-90 39.1 150.6)">3</text>
<text x="42.5" y="156">4</text>
<text x="169.5" y="154.7">2</text>
<text x="177.1" y="154.7">4</text>
<text x="39.1" y="179.8" transform="rotate(-90 39.1 179.8)">1</text>
<text x="91.2" y="179.8" transform="rotate(-90 91.2 179.8)">3</text>
<text x="34.9" y="185.2">5</text>
<text x="42.5" y="185.2">6</text>
<text x="86.9" y="185.2">2</text>
<text x="94.5" y="185.2">4</text>
</g>
<g font-size="1.1" fill="#840000">
<text x="214.8" y="37.5">PC6-MCU</text>
<text x="249.2" y="37.5">PC6-GPIO</text>
<text x="122.1" y="45.1">PB6-MCU</text>
<text x="156.5" y="45.1">PB6-GPIO</text>
<text x="26.9" y="54">PA9-MCU</text>
<text x="61.2" y="54">PA9-GPIO</text>
<text x="214.8" y="68">PC7-MCU</text>
<text x="249.2" y="68">PC7-GPIO</text>
<text x="26.2" y="80.7">PA10-MCU</text>
<text x="61.2" y="80.7">PA10-GPIO</text>
<text x="122.1" y="88.3">PB7-MCU</text>
<text x="156.5" y="88.3">PB7-GPIO</text>
<text x="214.8" y="95.9">PC8-MCU</text>
<text x="249.2" y="95.9">PC8-GPIO</text>
<text x="266.8" y="93.4">PC9-MCU</text>
<text x="301.3" y="93.4">PC9-GPIO</text>
<text x="18" y="126.4">PA4-MCU</text>
<text x="52.4" y="126.4">PA4-GPIO</text>
<text x="122.2" y="128.9">PA0-MCU</text>
<text x="156.5" y="128.9">PA0-GPIO</text>
<text x="152.6" y="155.6">PA1-MCU</text>
<text x="187" y="155.6">PA1-GPIO</text>
<text x="18" y="156.9">PA5-MCU</text>
<text x="52.4" y="156.9">PA5-GPIO</text>
<text x="18" y="186.1">PA6-MCU</text>
<text x="52.4" y="186.1">PA6-GPIO</text>
<text x="70.1" y="186.1">PA7-MCU</text>
<text x="104.4" y="186.1">PA7-GPIO</text>
</g>
</svg>
